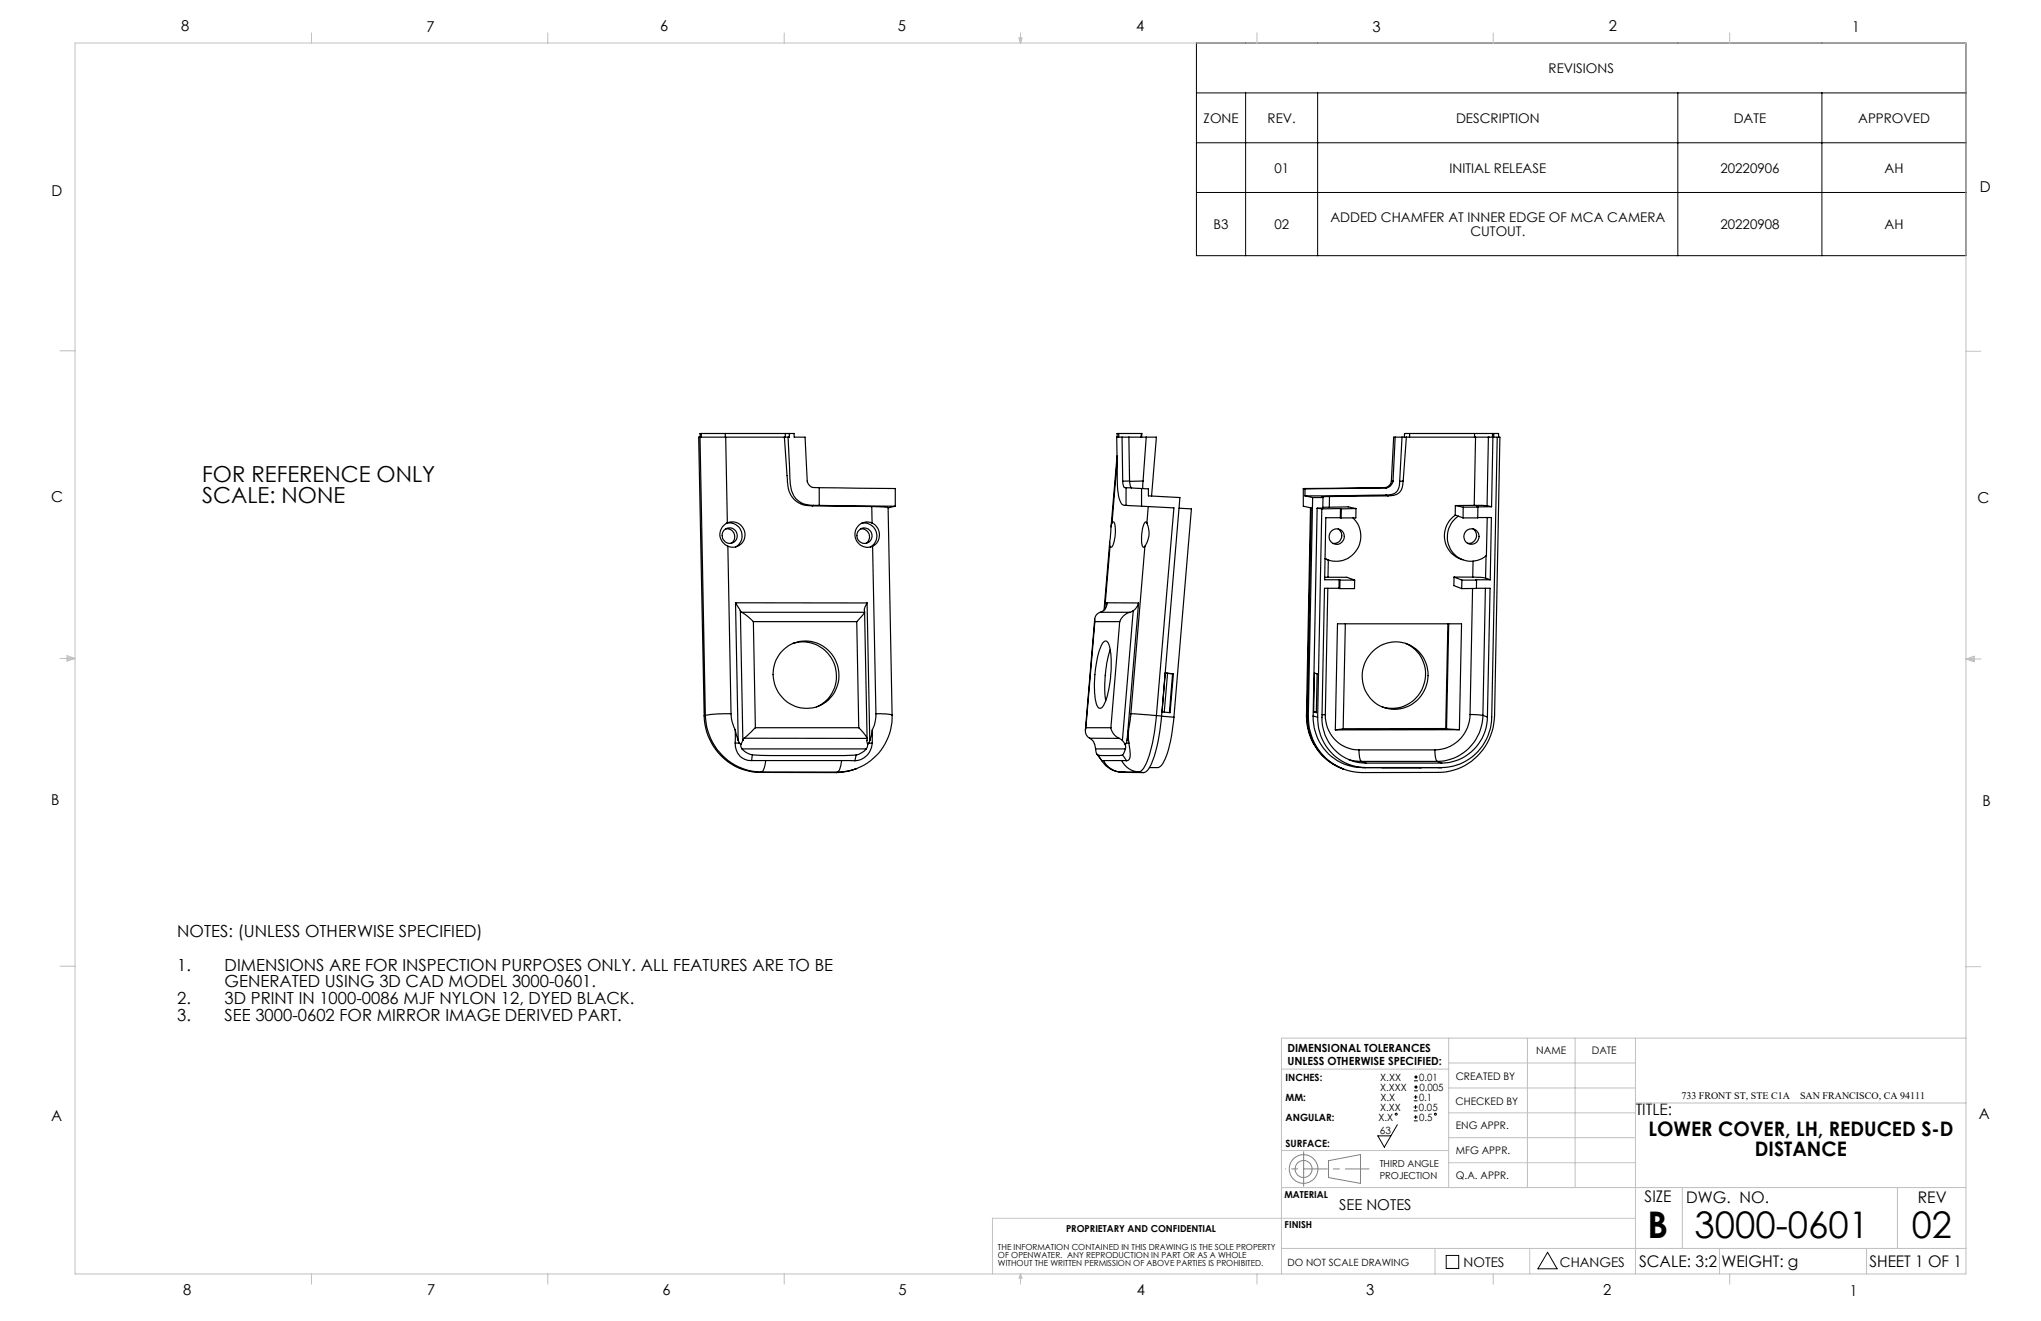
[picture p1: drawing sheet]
<svg xmlns="http://www.w3.org/2000/svg" width="432mm" height="279mm" viewBox="0 0 432 279" stroke-linecap="round" stroke-linejoin="round" font-family="sans-serif">
<g fill="none" stroke="#000" stroke-width=".21">
<path d="M253.1 9.1h162.8v45h-162.8zM253.1 19.6h162.8M263.5 19.6v34.5M278.8 19.6v34.5M355 19.6v34.5M385.4 19.6v34.5M253.1 30.2h162.8M253.1 40.7h162.8M295.6 237.9l-2.7 4.7-1.4-2.4h2.8M299.1 234.9h.8M299.1 234.1h.8M299.1 232.8h.8"/>
<path d="M299.1 232h.8M299.1 237.1h.8M299.1 236.3h.8M299.2 228.6h.8M299.2 227.8h.8M299.2 230.7h.8M299.2 229.9h.8M299.5 233.8v.8M299.5 231.6v.8M299.5 235.9v.8M299.6 227.4v.8M299.6 229.5v.8"/>
<path d="M306 265.5h2.6v2.8h-2.6zM327.4 264.9l2 3.5h-4z"/>
<circle cx="295.4" cy="235.7" r=".2"/>
<circle cx="303.7" cy="235.7" r=".2"/>
</g>
<g fill="none" stroke="#808080" stroke-width=".21">
<path d="M281.1 245.5l6.7-1.3v6.1l-6.7-1.2z"/>
<circle cx="275.8" cy="247.3" r="1.8"/>
<circle cx="275.8" cy="247.3" r="3"/>
</g>
<path d="M275.8 247.2h13.8" fill="none" stroke="#808080" stroke-width=".21" stroke-dasharray="15.2 1.3 1.3 1.3" stroke-dashoffset="10.2"/>
<path d="M275.8 247.2v-3.6M275.8 247.2v3.7" fill="none" stroke="#808080" stroke-width=".21" stroke-dasharray="15.2 1.3 1.3 1.3"/>
<path d="M275.8 247.2h-3.8" fill="none" stroke="#808080" stroke-width=".21" stroke-dasharray="15.2 1.3 1.3 1.3" stroke-dashoffset="15.2"/>
<g fill="none" stroke="#c0c0c0" stroke-width=".21">
<path d="M15.9 9.1h400v260.4h-400zM65.9 6.9v2.2M115.9 6.9v2.2M165.9 6.9v2.2M215.6 8h.6l-.3 1.1zM215.7 8l.2 1.1M215.9 6.9v2.2M216 8l-.1 1.1M265.9 6.9v2.2M315.9 6.9v2.2M365.9 6.9v2.2M12.7 74.2h3.2"/>
<path d="M415.9 74.3h3.2M12.7 139.3h3.2M14.2 139.1l1.7 .2M14.2 138.7l1.7 .6-1.7 .5zM15.9 139.3l-1.7 .3M415.9 139.4h3.2M415.9 139.4l1.8-.6v1.2zM415.9 139.4l1.8 .3M417.7 139.2l-1.8 .2M12.7 204.4h3.2M306.5 219.6v31.6M323.1 219.6v31.6"/>
<path d="M333.2 219.6v31.6M346 219.6v49.9M415.9 204.5h3.2M415.9 219.6h-144.8v49.9M271.1 226.1h35.4M306.5 235.4h39.5M306.5 230.1h39.5M306.5 224.8h39.5M346 233.3h69.9M271.1 251.2h144.8M271.1 243.3h35.4M306.5 245.9h39.5"/>
<path d="M306.5 240.6h39.5M346 257.7h-136v11.8M355.9 251.2v12.9M401.4 251.2v12.9M65.9 269.5v2.1M115.9 269.5v2.1M165.9 269.5v2.1M215.9 269.5v2.1M215.9 269.5l.3 .8h-.6zM265.9 269.5v2.1M271.1 264.1h144.8M303.6 264.1v5.4"/>
<path d="M315.9 269.5v2.1M323.6 264.1v5.4M363.8 264.1v5.4M365.9 269.5v2.1M394.9 264.1v5.4"/>
</g>
<g fill="none" stroke="#000" stroke-width=".25">
<path d="M148.1 92.5h5.4M148.1 92.5h-.3l1.2 58.9M148.1 92.5l1.1 58.8M148.4 91.7h5M148.4 91.7h-.3v.8M148.4 91.7v.8M153.4 91.7h13.6M153.4 91.7l.1 .8M153.5 92.5h13.2M153.5 92.5l.4 18.1M165.9 92.5l.7 8.9a5 5 0 0 0 4.7 5.6h.5M166.1 91.7l.1 .8"/>
<path d="M166.7 92.5l.4 7.5a10.6 10.6 0 0 0 .9 4.9 4.5 4.5 0 0 0 4.1 2M167 91.7h1v.8h2.3l.5 9.3 .2 .5a1.47 1.47 0 0 0 1.2 .8l1.1 .1M167 91.7v.8h-.3M236.3 96.4l-1.2 15M236.3 97.6l-1 13M236.7 91.7h-.4v.8l.1 7.5a12.8 12.8 0 0 0 .9 6.6l.4 .3h.5M236.7 91.7v.8h.7M236.7 91.7h4.9l-.1 .8M237.4 92.5l.1 9.3M237.4 92.5h7.3l-1.1 12.4M238.8 92.5l.2 9.2M241.5 91.7l-.1 .8"/>
<path d="M242.5 92.5l-.7 9.2M295.2 92.5h1.4M295.2 92.5h-.3l-.5 9.3M295.2 92.5l-.5 9.2M296.6 92.5h15.6M296.6 92.5l-.5 9.3M297.5 92.5l-.6 9.2M298.2 91.7v.8M312 91.7h3.8M312 91.7h-14.9v.8M312 91.7v.8M312.2 92.5h2.7"/>
<path d="M312.2 92.5l-.3 14.4M314.9 92.5h1.9l-1.2 59.2a10.8 10.8 0 0 1-10.6 10.6h-16.7a10.5 10.5 0 0 1-10.5-10.9M314.9 92.5l-.3 14.5M315.8 91.7h1.2v.8h.3l-1.1 58.9a12.1 12.1 0 0 1-11.9 12h-16.1a11.6 11.6 0 0 1-11.4-12M315.8 91.7l-.1 .8M315.8 92.5l-.2 14.7M316 91.7v.8M153.6 111.9a1.65 1.65 0 0 1 1.7 1 1.65 1.65 0 0 1-.6 2M153.7 110.7a2.72 2.72 0 0 1 3.1 1.6 2.72 2.72 0 0 1-1.2 3.4M153.9 110.6a2.67 2.67 0 0 1 3.7 2.4 2.67 2.67 0 0 1-3.6 2.5M153.9 110.6a2.68 2.68 0 0 0-1.6 2.5 2.68 2.68 0 0 0 1.7 2.4M154 115.5l.7 35.5"/>
<path d="M171.8 107l12.6 .1M172.1 106.9h1.2M172.1 106.9l-.3 .1M173.3 106.9l16.1 .2M173.3 103.2l16.1 .1v3.8M173.3 103.2v3.7M182.1 111.9a1.68 1.68 0 0 1 1.8 1.1 1.68 1.68 0 0 1-.7 1.9M182.3 110.7a2.72 2.72 0 0 1 3.1 1.7 2.72 2.72 0 0 1-1.3 3.3M184.4 107.1l3.5 .3 .8 43.9M184.4 107.1l.1 3.5M184.5 110.6a2.66 2.66 0 0 0-3.6 2.6 2.66 2.66 0 0 0 3.7 2.3M184.5 110.6a2.76 2.76 0 0 1 .1 4.9"/>
<path d="M184.6 115.5l.7 35.5M189.4 107.1l-1.5 .3M234.8 114.7l-1.2 14.3M234.8 115.5l-1.1 13.4M235.3 110.6l.2-.2a5 5 0 0 1 .3 3.9 1.49 1.49 0 0 1-.8 1.4l-.2-.2M235.3 110.6l-.3 1.2-.2 2.9v.8M237.5 101.8l.3 1.3 .4 .1M238.2 103.2l3.3 .1M238.2 106.9l3.3 .2M238.2 103.2v3.7M239 101.7l.1 1.1 .3 .4M239 101.7l-1.5 .1"/>
<path d="M241.5 103.3v3.8M241.5 107.1l6.9 .3-3.7 43.9M241.5 103.3l1.5 .1v1.5l6.6 .3-3.9 46.2M241.8 101.7v1.6M241.8 101.7l-2.8 .1M242.2 115.5l-2.9 35.5M242.6 110.6a4.9 4.9 0 0 1-.4 4.9M242.6 110.6l-.2-.2a6.4 6.4 0 0 0-.9 4.5l.3 .8 .1 .1 .3-.3M242.9 107.1l-.3 3.5M249.4 107.5l2.7 .1-3.7 44.1M275.7 103.3v3.8l1.7 .3-.9 43.9M275.7 103.3l.4 .1"/>
<path d="M276.1 104.9l1.6 .3M276.1 103.4v1.5M277.2 107.4l-.8 43.9M277.7 105.2l-.9 46.2M277.7 105.2h2.2M278.7 107.5l.9 .1M278.7 107.5l-.9 43.9M279.6 107.6l-.8 44.1M279.9 105.2v2.3h-1.2M281.2 107.3h-1.3M281.2 107.3l4-.1 1.7 .4M281.3 105l-1.7 .1 .3 .1"/>
<path d="M281.3 105l-.1 2.3M283.1 111.9a1.68 1.68 0 0 1 .7 2 1.68 1.68 0 0 1-1.8 1M283.6 109.5h-3.1l-.3 13.1h3.1M283.6 109.5h.1M283.6 107.6h-4M283.6 107.6v1.9M283.6 107.6h.2M283.8 107.6l-.1 1.9M286.2 109.5a5.3 5.3 0 0 1 .8 6.9 5.3 5.3 0 0 1-6.6 1.7l.6 .3v3.7M286.9 107.6h-3.1M286.9 107.6l-.1 1.9h-3.1M293 103.1l-17.3 .2"/>
<path d="M293 103.1l.2 .1M293.2 104.7l-17.1 .2M293.2 103.2l-17.1 .2M293.2 104.7l.5 .2M293.7 104.9l-12.4 .1M294.4 101.8v.2a1.64 1.64 0 0 1-1.4 1.1M294.7 101.7l-.1 .4a1.77 1.77 0 0 1-1.4 1.1M294.7 101.7l-.3 .1M296.1 101.8a2.45 2.45 0 0 1-2.9 2.9M296.9 101.7a2.73 2.73 0 0 1-1.5 2.9l-1.7 .3M296.9 101.7l-.8 .1M307.9 106.9l1.7 .4"/>
<path d="M307.9 106.9v2l1.6 .6M307.9 108.9a5.2 5.2 0 0 0-2.3 5.3 5.2 5.2 0 0 0 3.9 4.2M308.5 109.1a5.1 5.1 0 0 0-1.4 7.4 5.1 5.1 0 0 0 7.4 1l.1-8M309.6 107.3l-.1 2.2M311.6 111.9a1.65 1.65 0 0 1 .7 1.9 1.65 1.65 0 0 1-1.8 1.1M311.6 118.7v3.4M311.9 106.9l2.7 .1M311.9 106.9h-4M312.5 107.2h.2l-.1 2.3h-3.1M312.6 109.5h2.9l-.2 13.1M314.4 117.6l-.1 4.7M314.6 107l1 .2"/>
<path d="M315.6 107.2l-6 .1M155.6 127.5l1 1.7M155.6 127.5l.6 29.1M155.6 127.5h27.8M156.6 129.2l.3 .3M156.6 129.2l.6 27.4M156.9 129.5l1.1 .7 1.4 1.3M156.9 129.5h26M159.4 131.5h21.9M159.4 131.5l.4 22.4M165.7 137.4a7.1 7.1 0 0 1 9.3-.1 7.1 7.1 0 0 1 1.5 9.2 7 7 0 0 1-8.5 2.8 7 7 0 0 1-4.3-7.9l.5-1.9 .7-1.1zM167.8 136.1a7.2 7.2 0 0 1 8.7 4.4 7.2 7.2 0 0 1-3.8 9"/>
<path d="M181.3 131.5l.4 22.4M182.9 129.5l-1.6 2M182.9 129.4l.5 26.9M183.4 127.5a2.41 2.41 0 0 0-.5 2M183.4 127.5l.6 29.1M231.6 131l-2 23.4M231.6 131.5h5.3M231.6 131.5l-1.9 22.4M232.8 129.5a1.67 1.67 0 0 0-1.2 2M232.8 129.5h6.2M233.3 136a.69 .69 0 0 1 .8-.4 .69 .69 0 0 1 .5 .7 22.9 22.9 0 0 1-1.1 12.8 .76 .76 0 0 1-.7 .7 .76 .76 0 0 1-.8-.7 22.2 22.2 0 0 1 1.3-13.1zM234.2 127.5a1.89 1.89 0 0 1-1.4 2"/>
<path d="M234.2 127.5h6.7M234.2 127.5l-.1 .6M234.9 137.4a26 26 0 0 0-1 10.8M236.9 131.5l-1.9 22.4M239 129.5a3.1 3.1 0 0 0-2.1 2M239.7 129.2l-.7 .3M239.7 129.2l-2.2 27.4M240.9 127.5l-.4 .9-.8 .8M240.9 127.5l-2.5 29.1M280.2 122.1h.8M280.9 124.4l-.5 26.8M281 122.1h3.9l1.7 .6"/>
<path d="M283.3 124.4h-3.1l-.5 27.3a9.3 9.3 0 0 0 9.3 9.7M283.3 124.4l.2 .1M283.3 122.6v1.8M283.3 122.6l.2 .1M283.5 122.7h3.1M283.5 122.7v1.8M284.6 131.9l-.4 22.3-1.7 .2M286.6 122.7v1.8h-3.1M290.6 137.6a6.9 6.9 0 0 1 9.2-.1 6.9 6.9 0 0 1 1.2 9.1 6.9 6.9 0 0 1-9.4 2.5 6.9 6.9 0 0 1-2.6-9.4zM297.4 136.1a7.2 7.2 0 0 1 3.7 9 7.2 7.2 0 0 1-8.7 4.4M306.3 131.9l-.4 22.2M306.5 131.9l-.5 22.3"/>
<path d="M307.6 122.1h4M307.6 122.1v1.8l1.6 .6M307.6 122.1l1.7 .6M309.3 122.7h3.1M309.3 122.7l-.1 1.8M311.5 124.5l-.5 26.6M311.6 122.1l2.7 .2M312.3 124.4h2.9l-.5 27.3M312.4 122.7l-.1 1.8h-3.1M314.3 124.4l-.6 26.9M314.3 122.3l1 .3M315.3 122.6h-3.1l.2 .1"/>
<path d="M149 151.4a12.1 12.1 0 0 0 11.9 12M149.2 151.3a12.2 12.2 0 0 0 11.9 12M149.2 151.3l-.2 .1M154.7 151h-2.7l-2.8 .3M154.7 151a7.9 7.9 0 0 0 .8 3.4M155.5 154.4v2.8M155.5 157.2a3.4 3.4 0 0 0 3.5 3.7M155.5 154.4l.7 2.2M156.2 156.6l.2 .5M156.4 157.1l.4 .3M156.4 157.1l-.9 .1M156.8 157.4a.87 .87 0 0 0 .2 1"/>
<path d="M157 158.4l.2 .2a3.9 3.9 0 0 0 2 1.1M157 158.4h26.3M157.2 156.6l-.4 .8M157.4 156.1l-.2 .5M157.4 156.1l26 .1M159.2 159.7l-.2 1.2M159.2 159.7l3.8 .1 18.1-.1M159.8 153.9l-2.4 2.2M159.8 153.9h21.9M181.1 159.7l-.2 1.2M181.7 153.9l.9 1 .8 1.3M183.3 158.4l-1 .8-1.2 .5"/>
<path d="M183.4 156.2l.2 1.2M183.6 157.4l-.1 .6-.2 .4M183.8 157.2l-.2 .2M183.8 157.2h.1M183.9 157.2h.6M184 156.6l-.2 .6M184.5 154.4l-.5 2.2M184.5 157.2a3.9 3.9 0 0 1-3.6 3.7M184.5 154.4v2.8M185.3 151a7.4 7.4 0 0 1-.8 3.4M185.3 151h2.3l1.1 .3M188.7 151.3a11.8 11.8 0 0 1-7.7 11.3"/>
<path d="M229.7 153.9a1.79 1.79 0 0 0 .8 2.2M229.7 153.9h5.3M230.5 156.1a2.86 2.86 0 0 1 1.3 2.3M230.5 156.1l6.3 .1M231.8 158.4l.2 1 .2 .3M231.8 158.4h6.3M232 159.5l.3 .3a6.4 6.4 0 0 0 4.6 3.5M232.2 159.7l.9 .1 4.4-.1M232.2 159.7l.9 1.2h.4M235 153.9a3.1 3.1 0 0 0 1.8 2.3M236.8 156.2l.7 .4M237.5 159.7l.8 1.2"/>
<path d="M237.5 156.6l.5 .8M238 157.4l.1 1M238.1 158.4l-.6 1.3M238.3 157.2l-.3 .2M238.3 157.2h.1M238.3 157.2h.5M238.4 156.6l-.1 .6M238.8 154.4v2.8M238.8 154.4l-.4 2.2M238.8 157.2a7.2 7.2 0 0 1 .1 3.4l-.6 .3M239.3 151l5.4 .3M239.3 151l-.5 3.4"/>
<path d="M244.7 151.3a30.1 30.1 0 0 1-2.6 10.9l-.6 .8-.7 .3M244.7 151.3l1 .1M245.7 151.4a30.1 30.1 0 0 1-2.5 10.9l-.6 .8-.7 .3M245.7 151.5l2.7 .2M246.5 142.3l-.6 8.3 1.6 .1 .7-8.2M246.5 142.3l1.7 .2M246.5 142.3l.5 .1-.7 8.2M248.2 142.5h-.1l-.7 8.2M248.4 151.7a25.2 25.2 0 0 1-2.5 9.9l-.8 .7h-1.9M276.4 151.3a11.9 11.9 0 0 0 7.7 11.3M276.4 151.3h.1M276.5 151.3a11.7 11.7 0 0 0 7.6 11.3"/>
<path d="M276.5 151.3l.3 .1M277.8 151.4l1 .3M277.9 150.6h.6M278.1 142.3l.6 .2-.2 8.2-.6-.1zM278.8 151.7a10.3 10.3 0 0 0 10.2 10.6M279.7 151.2h.7M280.4 151.2a7.2 7.2 0 0 0 7.1 7.4M287.5 158.6v.4a3.2 3.2 0 0 0 .5 2M287.5 158.6h16.1M303.6 158.6a4 4 0 0 0 .5 2.4M305.9 154.1h-21.7M305.9 154.1l.1 .1"/>
<path d="M306 154.2l2.8 .1M308.8 154.3l.4-22.4h-26.2l-.5 22.5M308.8 154.3l-26.3 .1M311 151.1a7.5 7.5 0 0 1-7.4 7.5M311 151.1l2.7 .2M313.7 151.3a9.8 9.8 0 0 1-9.6 9.7M313.7 151.3l1 .4M314.7 151.7a9.8 9.8 0 0 1-9.7 9.7M159 160.9h3M160.9 163.4h16M161.1 163.3h16.1M161.1 163.3l-.2 .1"/>
<path d="M162 160.9a3.7 3.7 0 0 1-.9 2.4M162 160.9h16M177.2 163.3l-.3 .1M178 160.9h2.9M178 160.9a3.5 3.5 0 0 1-.8 2.4M181 162.6l-1.6 .5-2.5 .3M181 162.6l-1.3 .4-2.5 .3M233.5 160.9a4.5 4.5 0 0 0 3.5 2.4M233.5 160.9h3.8M236.9 163.3l1.2 .1M236.9 163.3h.1M237 163.3h3.8"/>
<path d="M237 163.3l1.1 .1M237.3 160.9a4.4 4.4 0 0 0 3.5 2.4M237.3 160.9h1M238.1 163.4h3.8M240.8 163.3l1.1 .1M284.1 162.6l.2 .1M284.1 162.6h.1M285.3 160.7l1.2 .2 1.5 .1M288 161l1 .4M288 161h16.1M289 161.4h16M300.4 162.3h.1"/>
<path d="M304.1 161l.9 .4"/>
<circle cx="154.4" cy="113.3" r="1.63"/>
<circle cx="182.9" cy="113.3" r="1.63"/>
<circle cx="282.8" cy="113.5" r="1.63"/>
<circle cx="311.3" cy="113.5" r="1.63"/>
</g>
<g font-size="7.8">
<text x="348.5" y="261.9">B</text>
<text x="358.5" y="261.9">3000-0601</text>
<text x="404.5" y="261.8">02</text>
</g>
<g font-size="4.7">
<text x="42.8" y="101.9">FOR REFERENCE ONLY</text>
<text x="42.8" y="106.4">SCALE: NONE</text>
</g>
<g font-size="4.2">
<text x="348.7" y="240.3">LOWER COVER, LH, REDUCED S-D</text>
<text x="371.3" y="244.5">DISTANCE</text>
</g>
<g font-size="3.5">
<text x="37.5" y="198.2">NOTES: (UNLESS OTHERWISE SPECIFIED)</text>
<text x="37.5" y="205.3">1.</text>
<text x="47.5" y="205.3">DIMENSIONS ARE FOR INSPECTION PURPOSES ONLY. ALL FEATURES ARE TO BE</text>
<text x="47.5" y="208.8">GENERATED USING 3D CAD MODEL 3000-0601.</text>
<text x="37.5" y="212.4">2.</text>
<text x="37.5" y="215.9">3.</text>
<text x="47.5" y="212.4">3D PRINT IN 1000-0086 MJF NYLON 12, DYED BLACK.</text>
<text x="47.5" y="215.9">SEE 3000-0602 FOR MIRROR IMAGE DERIVED PART.</text>
</g>
<g font-size="3.4">
<text x="346.1" y="235.9">TITLE:</text>
<text x="347.9" y="254.3">SIZE</text>
<text x="356.7" y="254.4">DWG. NO.</text>
<text x="405.7" y="254.5">REV</text>
<text x="346.8" y="267.9">SCALE: 3:2</text>
<text x="364.2" y="267.9">WEIGHT: g</text>
<text x="395.5" y="267.9">SHEET 1 OF 1</text>
</g>
<g font-size="3.2">
<text x="38.3" y="6.7">8</text>
<text x="90.2" y="6.7">7</text>
<text x="139.7" y="6.5">6</text>
<text x="190" y="6.5">5</text>
<text x="240.4" y="6.5">4</text>
<text x="290.4" y="6.7">3</text>
<text x="340.4" y="6.5">2</text>
<text x="391.9" y="6.7">1</text>
<text x="10.9" y="41.6">D</text>
<text x="418.9" y="40.7">D</text>
<text x="10.9" y="106.3">C</text>
<text x="418.4" y="106.4">C</text>
<text x="10.8" y="170.2">B</text>
<text x="419.4" y="170.6">B</text>
<text x="10.8" y="237.2">A</text>
<text x="418.6" y="236.8">A</text>
<text x="283.3" y="255.9">SEE NOTES</text>
<text x="38.8" y="273.8">8</text>
<text x="90.4" y="273.8">7</text>
<text x="140.2" y="273.8">6</text>
<text x="190.1" y="273.9">5</text>
<text x="240.5" y="273.8">4</text>
<text x="289" y="273.9">3</text>
<text x="339.1" y="273.8">2</text>
<text x="391.4" y="274.1">1</text>
</g>
<g font-size="2.8">
<text x="327.6" y="15.4">REVISIONS</text>
<text x="254.6" y="26">ZONE</text>
<text x="268.2" y="26">REV.</text>
<text x="308" y="26">DESCRIPTION</text>
<text x="366.8" y="26">DATE</text>
<text x="393.1" y="26">APPROVED</text>
<text x="269.6" y="36.5">01</text>
<text x="306.7" y="36.5">INITIAL RELEASE</text>
<text x="364" y="36.5">20220906</text>
<text x="398.7" y="36.5">AH</text>
<text x="281.5" y="47">ADDED CHAMFER AT INNER EDGE OF MCA CAMERA</text>
<text x="256.8" y="48.4">B3</text>
<text x="269.6" y="48.4">02</text>
<text x="311.1" y="49.9">CUTOUT.</text>
<text x="364" y="48.4">20220908</text>
<text x="398.7" y="48.4">AH</text>
<text x="309.6" y="268">NOTES</text>
<text x="330" y="268">CHANGES</text>
</g>
<g font-size="2.4">
<text x="272.4" y="222.5">DIMENSIONAL TOLERANCES</text>
<text x="272.4" y="225.3">UNLESS OTHERWISE SPECIFIED:</text>
</g>
<g font-size="2.2">
<text x="325" y="222.9">NAME</text>
<text x="336.8" y="222.9">DATE</text>
<text x="308" y="233.6">CHECKED BY</text>
<text x="308" y="228.4">CREATED BY</text>
<text x="308" y="238.8">ENG APPR.</text>
<text x="308" y="244">MFG APPR.</text>
<text x="308" y="249.3">Q.A. APPR.</text>
</g>
<g font-size="2.1">
<text x="272" y="228.6">INCHES:</text>
<text x="272" y="232.8">MM:</text>
<text x="292" y="230.7">X.XXX</text>
<text x="292" y="228.6">X.XX</text>
<text x="292.1" y="232.8">X.X</text>
<text x="300.2" y="232.8">0.1</text>
<text x="300.3" y="228.6">0.01</text>
<text x="300.3" y="230.7">0.005</text>
<text x="355.7" y="232.4">733 FRONT ST, STE C1A</text>
<text x="380.8" y="232.4">SAN FRANCISCO, CA 94111</text>
<text x="272" y="237">ANGULAR:</text>
<text x="291.6" y="237">X.X</text>
<text x="291.9" y="239.8">63</text>
<text x="292" y="234.9">X.XX</text>
<text x="300.2" y="234.9">0.05</text>
<text x="300.2" y="237">0.5</text>
<text x="272" y="242.6">SURFACE:</text>
<text x="272.4" y="267.8">DO NOT SCALE DRAWING</text>
</g>
<g font-size="2">
<text x="291.9" y="246.8">THIRD ANGLE</text>
<text x="291.9" y="249.3">PROJECTION</text>
<text x="271.7" y="253.4">MATERIAL</text>
<text x="225.5" y="260.6">PROPRIETARY AND CONFIDENTIAL</text>
<text x="271.8" y="259.7">FINISH</text>
</g>
<g font-size="1.8">
<text x="211.1" y="264.3">THE INFORMATION CONTAINED IN THIS DRAWING IS THE SOLE PROPERTY</text>
<text x="211.1" y="266.1">OF OPENWATER. ANY REPRODUCTION IN PART OR AS A WHOLE</text>
<text x="211.1" y="267.8">WITHOUT THE WRITTEN PERMISSION OF ABOVE PARTIES IS PROHIBITED.</text>
</g>
</svg>
